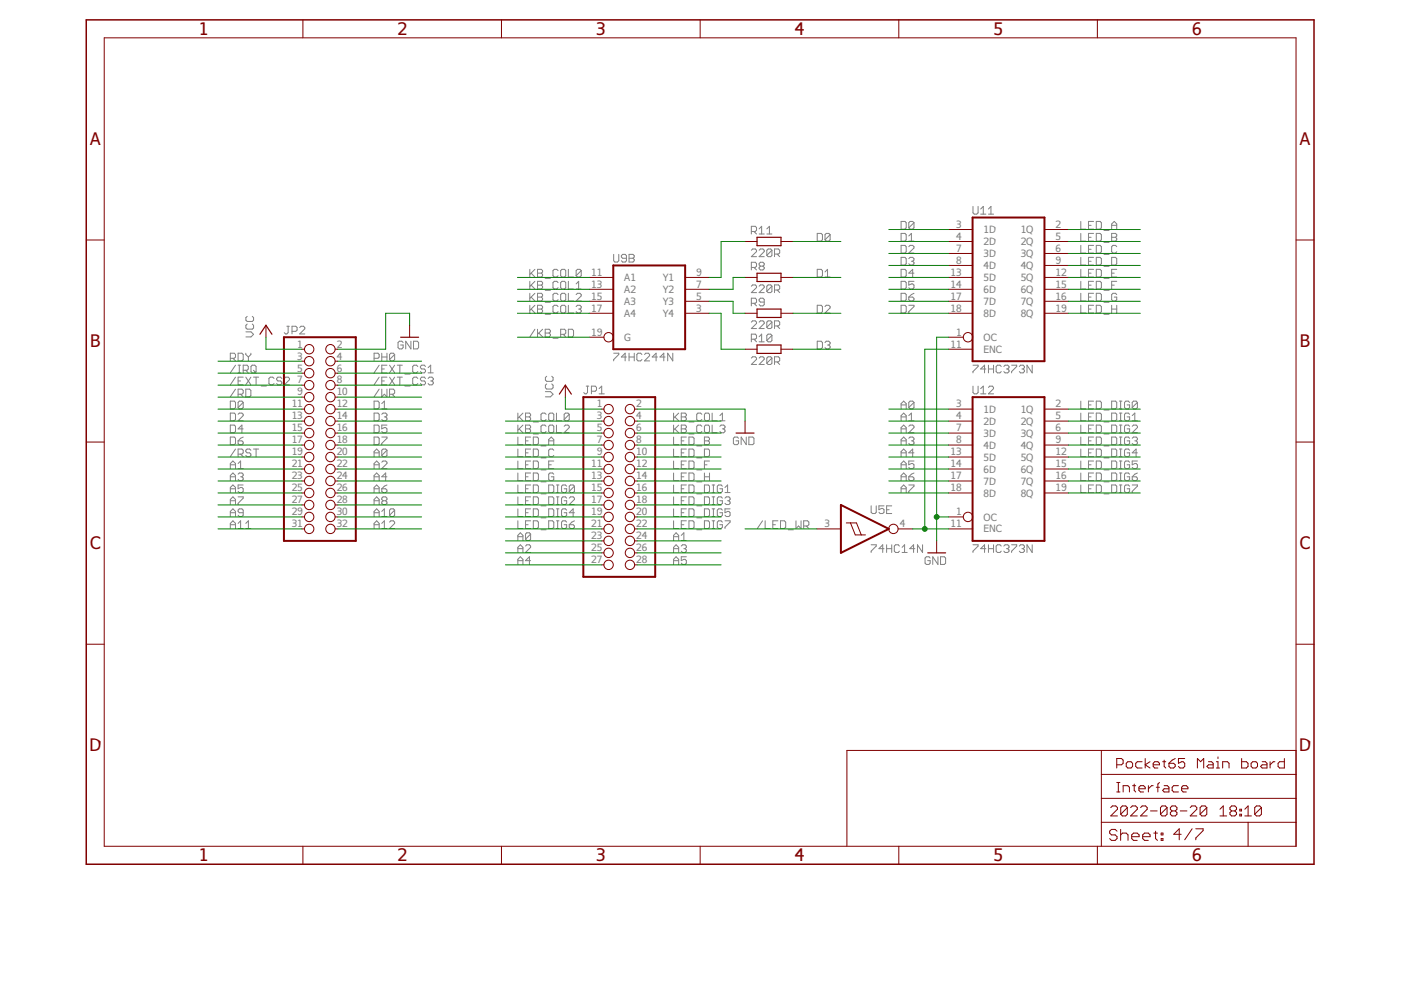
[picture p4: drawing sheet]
<svg xmlns="http://www.w3.org/2000/svg" width="297mm" height="210mm" viewBox="0 0 297 210" stroke-linecap="round" stroke-linejoin="round" font-family="sans-serif">
<g fill="none" stroke="#808080" stroke-width=".21">
<path d="M112.3 57.1v1.6M112.3 59.6v1.7M112.6 57.9l.8 .8M113.4 57.1l-1.1 1.1M113.4 59.6l-1.1 1.1M114 57.1h.8l.2 .3v.3l-.2 .2 .2 .3v.3l-.2 .2h-.8zM114 57.9h.8M114 59.6h.8l.2 .3v.3l-.2 .3 .2 .2v.3l-.2 .3h-.8zM115.6 59h1.1M118.3 57.4l-.3-.3h-.5l-.3 .3v1.1l.3 .2h.5l.3-.2M118.3 59.9l-.3-.3h-.5l-.3 .3v1.1l.3 .3h.5l.3-.3M118.9 57.4l.2-.3h.6l.3 .3v1.1l-.3 .2h-.6l-.2-.2z"/>
<path d="M118.9 59.9l.2-.3h.6l.3 .3v1.1l-.3 .3h-.6l-.2-.3zM120.5 57.1v1.6h1.1M120.5 59.6v1.7h1.1M123.2 57.4v1.1l-.2 .2h-.6l-.2-.2M123.2 57.4l-.2-.3h-.6l-.2 .3v1.1M123.2 57.4l-1 1.1M130.1 53.9v1.4l.3 .3h.5l.3-.3v-1.4M132.8 54.8h-.8l-.3-.3v-.3l.3-.3h.5l.3 .3v1.1l-.3 .3h-.5l-.3-.3M133.4 53.9h.8l.3 .3v.3l-.3 .3 .3 .2v.3l-.3 .3h-.8zM133.4 54.8h.8M159.3 53.1l.3-.3h.5l.3 .3v.2l-1.1 1.1h1.1M159.3 49.1h.8l.3-.3v-.5l-.3-.3h-.8v1.6"/>
<path d="M159.3 56.7h.8l.3-.3v-.5l-.3-.3h-.8v1.6M159.9 56.7l.5 .5M159.9 49.1l.5 .5M161 53.1l.2-.3h.6l.2 .3v.2l-1 1.1h1M161 48.5l.5-.5v1.6M161 49.6h1M161.2 56.4l-.2-.2v-.3l.2-.3h.6l.2 .3v.3l-.2 .2M161.2 56.4l-.2 .3v.3l.2 .2h.6l.2-.2v-.3l-.2-.3M161.2 56.4h.6M162.6 49.6h1.1M162.6 48.5l.5-.5v1.6M163.7 53.1l-.3-.3h-.5l-.3 .3v1"/>
<path d="M163.7 53.1v1l-.3 .3h-.5l-.3-.3M163.7 53.1l-1.1 1M164.2 53.9h.8l.3-.3v-.5l-.3-.3h-.8v1.6M164.8 53.9l.5 .5M173.3 49.5h.8l.3 .3v1l-.3 .3h-.8zM173.3 57.1h.8l.3 .3v1.1l-.3 .2h-.8zM174.9 58.7h1.1M174.9 57.7l.6-.6v1.6M176 49.8v1l-.3 .3h-.5l-.3-.3M176 49.8l-.3-.3h-.5l-.3 .3v1M176 49.8l-1.1 1M191.1 46.9h.8l.2 .3v1.1l-.2 .3h-.8z"/>
<path d="M191.1 49.5h.8l.2 .3v1l-.2 .3h-.8zM191.1 52h.8l.2 .3v1.1l-.2 .3h-.8zM191.1 54.6h.8l.2 .2v1.1l-.2 .3h-.8zM191.1 57.1h.8l.2 .3v1.1l-.2 .2h-.8zM191.1 59.6h.8l.2 .3v1.1l-.2 .3h-.8zM192.7 52.3l.3-.3h.5l.3 .3v.3l-1.1 1.1h1.1M192.7 54.8l.3-.2h.5l.3 .2v.3l-.3 .3M192.7 50l.5-.5v1.6M192.7 51.1h1.1M193.2 55.4h.3M193.5 55.4l.3 .2v.3l-.3 .3h-.5l-.3-.3M193.8 47.2l-.3-.3h-.5l-.3 .3v1.1"/>
<path d="M193.8 59.6h-1.1v.9l.5-.3h.3l.3 .3v.5l-.3 .3h-.5l-.3-.3M193.8 47.2v1.1l-.3 .3h-.5l-.3-.3M193.8 57.9h-1.1l.8-.8v1.6M193.8 47.2l-1.1 1.1M206.3 43.8v1.3l.3 .3h.5l.3-.3v-1.3M207.9 45.4h1.1M207.9 44.3l.6-.5v1.6M209.6 45.4h1.1M209.6 44.3l.5-.5v1.6M229.2 49.5v1.6h1M229.2 46.9v1.7h1M229.2 57.1v1.6h1"/>
<path d="M229.2 52v1.7h1M229.2 54.6v1.6h1M229.2 59.6v1.7h1M230.8 55.4h.5M230.8 57.9h.5M230.8 47.8h.5M230.8 50.3h.5M230.8 52.9h.5M231.9 49.5h-1.1v1.6h1.1M231.9 46.9h-1.1v1.7h1.1M231.9 57.1h-1.1v1.6h1.1M231.9 52h-1.1v1.7h1.1"/>
<path d="M231.9 54.6h-1.1v1.6h1.1M231.9 59.6h-1.1v1.7h1.1M232.4 49.5h.8l.3 .3v1l-.3 .3h-.8zM232.4 46.9h.8l.3 .3v1.1l-.3 .3h-.8zM232.4 57.1h.8l.3 .3v1.1l-.3 .2h-.8zM232.4 52h.8l.3 .3v1.1l-.3 .3h-.8zM232.4 54.6h.8l.3 .2v1.1l-.3 .3h-.8zM232.4 59.6h.8l.3 .3v1.1l-.3 .3h-.8zM234.1 53.9h1M234.1 56.5h1M234.1 59h1M234.1 48.9h1"/>
<path d="M234.1 51.4h1M235.7 49.5h.8l.3 .3v.2l-.3 .3 .3 .3v.2l-.3 .3h-.8zM235.7 54.6h.8l.3 .2v1.1l-.3 .3h-.8zM235.7 57.9h.5M235.7 47.8h1.1M235.7 48.6v-1.1l.5-.6 .6 .6v1.1M235.7 50.3h.8M236.8 57.1h-1.1v1.6h1.1M236.8 52.3l-.3-.3h-.5l-.3 .3v1.1l.3 .3h.5l.3-.3M236.8 59.6h-1.1v1.7M48.8 76h.9l.2-.3v-.5l-.2-.3h-.9v1.6M49.4 76l.5 .5"/>
<path d="M49.9 77.4l-1.1 1.7M49.9 80l-1.1 1.6M50.5 74.9h.8l.3 .3v1l-.3 .3h-.8zM50.5 77.4h.5M50.5 79.1h.5M50.7 77.4v1.7M51.6 78.5h.8l.2-.3v-.5l-.2-.3h-.8v1.7M51.6 80h-1.1v1.6h1.1M52.1 74.9v.3l.6 .5M52.1 78.5l.5 .6M52.1 80l1.1 1.6M52.1 70.4h1.1l.6 .5-.6 .5h-1.1"/>
<path d="M52.4 68.7l-.3 .3v.5l.3 .3h1.1l.3-.3v-.5l-.3-.3M52.4 67.1l-.3 .3v.5l.3 .3h1.1l.3-.3v-.5l-.3-.3M52.7 75.7v.8M53.2 74.9v.3l-.5 .5M53.2 80l-1.1 1.6M53.5 77.4h.5l.3 .3v1.1l-.3 .3h-.5l-.3-.3v-1.1zM53.7 78.5l.6 .6M53.7 80h1.1M54.3 80v1.6M60.8 69.2h.5M61.1 69.2v1.3l-.3 .3h-.3l-.2-.3M61.9 70.3h.8l.3-.3v-.6l-.3-.2h-.8v1.6"/>
<path d="M63.5 69.4l.3-.2h.5l.3 .2v.3l-1.1 1.1h1.1M79.3 76h.8l.3-.3v-.5l-.3-.3h-.8v1.6M80.4 77.4l-1.1 1.7M80.4 80l-1.1 1.6M80.9 75.7h1.1M80.9 78.2h.6M80.9 74.9v1.6M82 77.4h-1.1v1.7h1.1M82 80h-1.1v1.6h1.1M82 74.9v1.6M82.6 77.4l1.1 1.7M82.6 80l1.1 1.6"/>
<path d="M83.7 75.2l-.3-.3h-.5l-.3 .3v1M83.7 75.2v1l-.3 .3h-.5l-.3-.3M83.7 75.2l-1.1 1M83.7 77.4l-1.1 1.7M83.7 80l-1.1 1.6M84.2 77.4h1.1M84.2 80h1.1M84.8 77.4v1.7M84.8 80v1.6M85.5 72.6l-.3-.3h-.5l-.3 .3v1.1l.3 .3h.5l.3-.3v-.5h-.6M85.9 79.3h1.1M87.1 72.3v1.7l-1.1-1.7v1.7"/>
<path d="M87.7 72.3h.8l.3 .3v1.1l-.3 .3h-.8zM88.6 77.7l-.3-.3h-.5l-.3 .3v1.1l.3 .3h.5l.3-.3M90.2 77.7l-.2-.3h-.6l-.3 .3v.3l.3 .2h.6l.2 .3v.3l-.2 .3h-.6l-.3-.3M90.8 79.1h1.1M90.8 78l.5-.6v1.7M112.3 62.2v1.6M112.3 64.7v1.7M112.6 60.5l.8 .8M112.6 63l.8 .8M112.6 65.5l.8 .9M113.4 69.8l-1.1 1.6M113.4 62.2l-1.1 1.1"/>
<path d="M113.4 64.7l-1.1 1.1M114 64.7h.8l.2 .3v.3l-.2 .2 .2 .3v.3l-.2 .3h-.8zM114 62.2h.8l.2 .3v.2l-.2 .3 .2 .3v.2l-.2 .3h-.8zM114 63h.8M114 69.8v1.6M114 60.5h.8M114 65.5h.8M114.2 70.6l.8 .8M115 69.8l-1 1.1M115.6 69.8h.8l.3 .3v.3l-.3 .2 .3 .3v.3l-.3 .2h-.8zM115.6 70.6h.8M115.6 61.6h1.1"/>
<path d="M115.6 64.1h1.1M115.6 66.6h1.1M115.9 79.8l-.3 .3v.5l.3 .3h1.1l.3-.3v-.5l-.3-.3M117.2 71.7h1.1M118.3 62.5l-.3-.3h-.5l-.3 .3v1l.3 .3h.5l.3-.3M118.3 65l-.3-.3h-.5l-.3 .3v1.1l.3 .3h.5l.3-.3M118.9 70.9h.8l.3-.3v-.5l-.3-.3h-.8v1.6M118.9 65l.2-.3h.6l.3 .3v1.1l-.3 .3h-.6l-.2-.3zM118.9 62.5l.2-.3h.6l.3 .3v1l-.3 .3h-.6l-.2-.3zM119.4 70.9l.6 .5M120.5 69.8h.8l.3 .3v1.1l-.3 .2h-.8zM120.5 64.7v1.7h1.1"/>
<path d="M120.5 62.2v1.6h1.1M122.2 62.5l.2-.3h.6l.2 .3v.2l-1 1.1h1M122.2 65l.2-.3h.6l.2 .3v.3l-.2 .2M122.2 61.3h1M122.2 60.2l.5-.6v1.7M122.7 65.5h.3M123 65.5l.2 .3v.3l-.2 .3h-.6l-.2-.3M130.1 74.9h1.1v.3l-1.1 1v.3M132.8 75.7h-1.1l.8-.8v1.6M133.4 75.7h1.1M133.4 74.9v1.6M134.5 74.9v1.6"/>
<path d="M136.1 75.2l-.3-.3h-.5l-.3 .3v1l.3 .3h.5l.3-.3M136.7 75.2l.2-.3h.6l.2 .3v.2l-1 1.1h1M139.4 75.7h-1.1l.8-.8v1.6M141 75.7h-1.1l.8-.8v1.6M142.6 74.9v1.6l-1-1.6v1.6M159.3 60.7l.3-.3h.5l.3 .3v.3l-1.1 1h1.1M159.3 64.3h.8l.3-.2v-.6l-.3-.3h-.8v1.7M159.3 68.3l.3-.3h.5l.3 .3v.3l-1.1 1.1h1.1M159.3 71.9h.8l.3-.2v-.6l-.3-.3h-.8v1.7M159.3 75.9l.3-.3h.5l.3 .3v.3l-1.1 1.1h1.1M159.9 64.3l.5 .6M159.9 71.9l.5 .6"/>
<path d="M161 60.7l.2-.3h.6l.2 .3v.3l-1 1h1M161 68.3l.2-.3h.6l.2 .3v.3l-1 1.1h1M161 75.9l.2-.3h.6l.2 .3v.3l-1 1.1h1M161 71.4l.5-.6v1.7M161 72.5h1M162 64.1h-.8l-.2-.3v-.3l.2-.3h.6l.2 .3v1.1l-.2 .3h-.6l-.2-.3M163.7 60.7v1.1l-.3 .2h-.5l-.3-.2M163.7 60.7l-.3-.3h-.5l-.3 .3v1.1M163.7 68.3l-.3-.3h-.5l-.3 .3v1.1M163.7 71.1l-.3-.3h-.5l-.3 .3v1.1M163.7 75.9l-.3-.3h-.5l-.3 .3v1.1M163.7 68.3v1.1l-.3 .3h-.5l-.3-.3"/>
<path d="M163.7 71.1v1.1l-.3 .3h-.5l-.3-.3M163.7 75.9v1.1l-.3 .3h-.5l-.3-.3M163.7 60.7l-1.1 1.1M163.7 68.3l-1.1 1.1M163.7 75.9l-1.1 1.1M163.7 71.1l-1.1 1.1M164.2 61.5h.8l.3-.3v-.5l-.3-.3h-.8v1.6M164.2 69.1h.8l.3-.3v-.5l-.3-.3h-.8v1.7M164.2 76.7h.8l.3-.2v-.6l-.3-.3h-.8v1.7M164.8 61.5l.5 .5M164.8 69.1l.5 .6M164.8 76.7l.5 .6"/>
<path d="M173.3 72.3h.8l.3 .3v1.1l-.3 .3h-.8zM173.3 64.7h.8l.3 .3v1.1l-.3 .3h-.8zM174.9 72.6l.3-.3h.5l.3 .3v.3l-.3 .3M174.9 65l.3-.3h.5l.3 .3v.3l-1.1 1.1h1.1M175.5 73.2h.2M175.7 73.2l.3 .2v.3l-.3 .3h-.5l-.3-.3M191.1 62.2h.8l.2 .3v1l-.2 .3h-.8zM191.1 64.7h.8l.2 .3v1.1l-.2 .3h-.8zM192.7 63h.8l.3 .3v.2l-.3 .3h-.5l-.3-.3zM192.7 64.7h1.1v.3l-1.1 1.1v.3M193.8 62.2l-1.1 .8M206.3 77.4h1.1v.3l-1.1 1.1v.3"/>
<path d="M209 78.2h-1.1l.8-.8v1.7M209.6 78.2h1.1M209.6 77.4v1.7M210.7 77.4v1.7M212.3 77.7l-.3-.3h-.5l-.3 .3v1.1l.3 .3h.5l.3-.3M212.8 77.7l.3-.3h.6l.2 .3v.3l-.2 .2M213.4 78.2h.3M213.7 78.2l.2 .3v.3l-.2 .3h-.6l-.3-.3M214.5 77.4h1.1v.3l-1.1 1.1v.3M216.1 77.7l.3-.3h.5l.3 .3v.3l-.3 .2M216.7 78.2h.2M216.9 78.2l.3 .3v.3l-.3 .3h-.5l-.3-.3"/>
<path d="M218.8 77.4v1.7l-1.1-1.7v1.7M229.2 64.7v1.7h1M229.2 62.2v1.6h1M230.8 63h.5M230.8 60.5h.5M230.8 65.5h.5M231.9 64.7h-1.1v1.7h1.1M231.9 62.2h-1.1v1.6h1.1M232.4 64.7h.8l.3 .3v1.1l-.3 .3h-.8zM232.4 62.2h.8l.3 .3v1l-.3 .3h-.8zM234.1 61.6h1M234.1 64.1h1"/>
<path d="M234.1 66.6h1M235.7 60.5h.5M235.7 65.5h1.1M235.7 64.7v1.7M236.8 62.5l-.3-.3h-.5l-.3 .3v1l.3 .3h.5l.3-.3v-.5h-.6M236.8 64.7v1.7M48.8 92.7h.9l.2 .2v1.1l-.2 .3h-.9zM48.8 85h.9l.2 .3v1.1l-.2 .3h-.9zM48.8 87.6h.9l.2 .2v1.1l-.2 .3h-.9zM48.8 90.1h.9l.2 .3v1.1l-.2 .3h-.9zM48.8 99.4v-1.1l.6-.6 .5 .6v1.1M48.8 98.6h1.1"/>
<path d="M49.9 82.5l-1.1 1.6M49.9 95.2l-1.1 1.6M50.5 93.5h.8l.3 .2v.3l-.3 .3h-.6l-.2-.3zM50.5 96.3h.8l.3-.3v-.5l-.3-.3h-.8v1.6M50.5 87.8l.2-.2h.6l.3 .2v.3l-1.1 1.1h1.1M50.5 98.3l.5-.6v1.7M50.5 99.4h1.1M50.5 83.6h.8l.3-.3v-.5l-.3-.3h-.8v1.6M50.5 80.8h.5M51 83.6l.6 .5M51 96.3l.6 .5M51.6 85.3l-.3-.3h-.6l-.2 .3v1.1"/>
<path d="M51.6 85.3v1.1l-.3 .3h-.6l-.2-.3M51.6 90.9h-1.1l.8-.8v1.7M51.6 85.3l-1.1 1.1M51.6 92.7l-.6 .2-.5 .6M52.1 82.5h.8l.3 .3v1.1l-.3 .2h-.8zM53.2 95.5l-.3-.3h-.5l-.3 .3v.2l.3 .3h.5l.3 .3v.3l-.3 .2h-.5l-.3-.2M53.7 95.2h1.1M54.3 95.2v1.6M55.4 81.9h1.1M58.1 80.2l-.3-.2h-.5l-.3 .2v1.1l.3 .3h.5l.3-.3M59.8 80.2l-.3-.2h-.6l-.2 .2v.3l.2 .3h.6l.3 .2v.3l-.3 .3h-.6l-.2-.3M60.3 80.2l.3-.2h.5l.3 .2v.3l-1.1 1.1h1.1"/>
<path d="M79.3 92.7h.8l.3 .2v1.1l-.3 .3h-.8zM79.3 85h.8l.3 .3v1.1l-.3 .3h-.8zM79.3 87.6h.8l.3 .2v1.1l-.3 .3h-.8zM79.3 90.1h.8l.3 .3v1.1l-.3 .3h-.8zM79.3 96.8v-1.1l.6-.5 .5 .5v1.1M79.3 99.4v-1.1l.6-.6 .5 .6v1.1M79.3 96h1.1M79.3 98.6h1.1M80.4 82.5l-1.1 1.6M80.9 92.7h1.1v.2l-1.1 1.1v.3M80.9 86.7h1.1M80.9 82.5v1.6l.6-.5 .5 .5v-1.6"/>
<path d="M80.9 87.8l.3-.2h.6l.2 .2v.3l-.2 .3M80.9 98l.3-.3h.6l.2 .3v.3l-1.1 1.1h1.1M80.9 85.6l.6-.6v1.7M80.9 80.8h.6M81.5 88.4h.3M81.8 88.4l.2 .3v.2l-.2 .3h-.6l-.3-.3M82 90.1h-1.1v.8l.6-.2h.3l.2 .2v.6l-.2 .3h-.6l-.3-.3M82 95.5l-.2-.3h-.6l-.3 .3v1.1M82 95.5v1.1l-.2 .2h-.6l-.3-.2M82 95.5l-1.1 1.1M82.6 83.6h.8l.3-.3v-.5l-.3-.3h-.8v1.6M83.1 83.6l.6 .5"/>
<path d="M85.9 81.9h1.1M88.6 80.2l-.3-.2h-.5l-.3 .2v1.1l.3 .3h.5l.3-.3M90.2 80.2l-.2-.2h-.6l-.3 .2v.3l.3 .3h.6l.2 .2v.3l-.2 .3h-.6l-.3-.3M90.8 80.2l.2-.2h.6l.3 .2v.3l-.3 .3M91.3 80.8h.3M91.6 80.8l.3 .2v.3l-.3 .3h-.6l-.2-.3M109.8 92.7v1.6h1.1M109.8 87.6v1.6M109.8 90.1v1.7M109.8 95.2v1.6h1.1M109.8 97.7v1.7h1.1M110.1 88.4l.8 .8"/>
<path d="M110.1 90.9l.8 .9M110.9 87.6l-1.1 1.1M110.9 90.1l-1.1 1.1M111.4 93.5h.6M111.4 87.6h.8l.3 .2v.3l-.3 .3 .3 .3v.2l-.3 .3h-.8zM111.4 90.1h.8l.3 .3v.3l-.3 .2 .3 .3v.3l-.3 .3h-.8zM111.4 96h.6M111.4 88.4h.8M111.4 98.6h.6M111.4 90.9h.8M112.5 92.7h-1.1v1.6h1.1M112.5 95.2h-1.1v1.6h1.1"/>
<path d="M112.5 97.7h-1.1v1.7h1.1M113.1 92.7h.8l.3 .2v1.1l-.3 .3h-.8zM113.1 95.2h.8l.3 .3v1.1l-.3 .2h-.8zM113.1 97.7h.8l.3 .3v1.1l-.3 .3h-.8zM113.1 89.5h1.1M113.1 92h1.1M114.7 94.6h1.1M114.7 97.1h1.1M114.7 99.6h1.1M115.6 83h1.1l.6 .6-.6 .5h-1.1M115.8 87.8l-.3-.2h-.5l-.3 .2v1.1l.3 .3h.5l.3-.3M115.8 90.4l-.3-.3h-.5l-.3 .3v1.1l.3 .3h.5l.3-.3"/>
<path d="M115.9 81.4l-.3 .3v.5l.3 .3h1.1l.3-.3v-.5l-.3-.3M116.3 93.5h1.1M116.3 87.8l.3-.2h.6l.2 .2v1.1l-.2 .3h-.6l-.3-.3zM116.3 98.6h.6M116.3 90.4l.3-.3h.6l.2 .3v1.1l-.2 .3h-.6l-.3-.3zM116.3 94.3v-1.1l.6-.5 .5 .5v1.1M117.4 95.5l-.2-.3h-.6l-.3 .3v1.1l.3 .2h.6l.2-.2M117.4 97.7h-1.1v1.7h1.1M118 87.6v1.6h1.1M118 90.1v1.7h1.1M119.6 90.4l.3-.3h.5l.3 .3v.3l-1.1 1.1h1.1M120.7 87.8v1.1l-.3 .3h-.5l-.3-.3"/>
<path d="M120.7 87.8l-.3-.2h-.5l-.3 .2v1.1M120.7 87.8l-1.1 1.1M124.3 81.9h.5M124.6 81.9v1.3l-.3 .3h-.3l-.2-.3M125.4 83h.8l.3-.3v-.6l-.3-.2h-.8v1.6M127 83.5h1.1M127 82.4l.6-.5v1.6M142.8 92.7v1.6h1.1M142.8 95.2v1.6h1.1M142.8 87.6v1.6M142.8 90.1v1.7M142.8 97.7v1.7h1.1"/>
<path d="M143.1 88.4l.8 .8M143.1 90.9l.8 .9M143.9 87.6l-1.1 1.1M143.9 90.1l-1.1 1.1M144.4 93.5h.6M144.4 96h.6M144.4 88.4h.8M144.4 87.6h.8l.3 .2v.3l-.3 .3 .3 .3v.2l-.3 .3h-.8zM144.4 98.6h.6M144.4 90.9h.8M144.4 90.1h.8l.3 .3v.3l-.3 .2 .3 .3v.3l-.3 .3h-.8zM145.5 92.7h-1.1v1.6h1.1"/>
<path d="M145.5 95.2h-1.1v1.6h1.1M145.5 97.7h-1.1v1.7h1.1M146.1 92.7h.8l.3 .2v1.1l-.3 .3h-.8zM146.1 95.2h.8l.3 .3v1.1l-.3 .2h-.8zM146.1 97.7h.8l.3 .3v1.1l-.3 .3h-.8zM146.1 89.5h1.1M146.1 92h1.1M147.7 94.6h1.1M147.7 97.1h1.1M147.7 99.6h1.1M148.8 87.8l-.3-.2h-.5l-.3 .2v1.1l.3 .3h.5l.3-.3M148.8 90.4l-.3-.3h-.5l-.3 .3v1.1l.3 .3h.5l.3-.3"/>
<path d="M149.4 92.7h.8l.2 .2v.3l-.2 .3 .2 .2v.3l-.2 .3h-.8zM149.4 93.5h.8M149.4 95.2h.8l.2 .3v1.1l-.2 .2h-.8zM149.4 87.8l.2-.2h.6l.2 .2v1.1l-.2 .3h-.6l-.2-.3zM149.4 98.6h.5M149.4 90.4l.2-.3h.6l.2 .3v1.1l-.2 .3h-.6l-.2-.3zM150.4 97.7h-1v1.7M151 87.6v1.6h1.1M151 90.1v1.7h1.1M152.6 89.2h1.1M152.6 90.4l.3-.3h.5l.3 .3v.3l-.3 .2M152.6 88.1l.6-.5v1.6"/>
<path d="M153.2 90.9h.2M153.4 90.9l.3 .3v.3l-.3 .3h-.5l-.3-.3M156.6 92.9l-.3-.2h-.5l-.3 .2v1.1l.3 .3h.5l.3-.3v-.5h-.6M158.2 92.7v1.6l-1.1-1.6v1.6M158.8 92.7h.8l.3 .2v1.1l-.3 .3h-.8zM191.1 91.8v-1.1l.5-.6 .5 .6v1.1M191.1 96.8v-1.1l.5-.5 .5 .5v1.1M191.1 93.5h1M191.1 86.7v-1.1l.5-.6 .5 .6v1.1M191.1 89.2v-1.1l.5-.5 .5 .5v1.1M191.1 94.3v-1.1l.5-.5 .5 .5v1.1M191.1 99.4v-1.1l.5-.6 .5 .6v1.1"/>
<path d="M191.1 85.9h1M191.1 96h1M191.1 88.4h1M191.1 98.6h1M191.1 90.9h1M192.7 92.9l.3-.2h.5l.3 .2v.3l-.3 .3M192.7 90.4l.3-.3h.5l.3 .3v.3l-1.1 1.1h1.1M192.7 88.1l.5-.5v1.6M192.7 89.2h1.1M193.2 93.5h.3M193.5 93.5l.3 .2v.3l-.3 .3h-.5l-.3-.3M193.8 85.3l-.3-.3h-.5l-.3 .3v1.1"/>
<path d="M193.8 97.7h-1.1v.9l.5-.3h.3l.3 .3v.5l-.3 .3h-.5l-.3-.3M193.8 85.3v1.1l-.3 .3h-.5l-.3-.3M193.8 85.3l-1.1 1.1M193.8 96h-1.1l.8-.8v1.6M206.3 81.9v1.3l.3 .3h.5l.3-.3v-1.3M207.9 82.4l.6-.5v1.6M207.9 83.5h1.1M209.6 82.1l.2-.2h.6l.3 .2v.3l-1.1 1.1h1.1M229.2 92.7v1.6h1M229.2 85v1.7h1M229.2 95.2v1.6h1M229.2 87.6v1.6h1"/>
<path d="M229.2 97.7v1.7h1M229.2 90.1v1.7h1M230.8 93.5h.5M230.8 85.9h.5M230.8 96h.5M230.8 88.4h.5M230.8 98.6h.5M230.8 90.9h.5M231.9 92.7h-1.1v1.6h1.1M231.9 85h-1.1v1.7h1.1M231.9 95.2h-1.1v1.6h1.1M231.9 87.6h-1.1v1.6h1.1"/>
<path d="M231.9 97.7h-1.1v1.7h1.1M231.9 90.1h-1.1v1.7h1.1M232.4 85h.8l.3 .3v1.1l-.3 .3h-.8zM232.4 92.7h.8l.3 .2v1.1l-.3 .3h-.8zM232.4 95.2h.8l.3 .3v1.1l-.3 .2h-.8zM232.4 87.6h.8l.3 .2v1.1l-.3 .3h-.8zM232.4 97.7h.8l.3 .3v1.1l-.3 .3h-.8zM232.4 90.1h.8l.3 .3v1.1l-.3 .3h-.8zM234.1 89.5h1M234.1 92h1M234.1 94.6h1M234.1 97.1h1"/>
<path d="M234.1 99.6h1M234.1 86.9h1M235.7 97.7h.8l.3 .3v1.1l-.3 .3h-.8zM235.7 92.7h.8l.3 .2v1.1l-.3 .3h-.8zM235.7 85h.8l.3 .3v1.1l-.3 .3h-.8zM235.7 95.2h.8l.3 .3v1.1l-.3 .2h-.8zM235.7 87.6h.8l.3 .2v1.1l-.3 .3h-.8zM235.7 90.1h.8l.3 .3v1.1l-.3 .3h-.8zM237.3 92.7h.6M237.3 94.3h.6M237.3 85h.6M237.3 86.7h.6"/>
<path d="M237.3 95.2h.6M237.3 96.8h.6M237.3 89.2h.6M237.3 99.4h.6M237.3 91.8h.6M237.3 90.1h.6M237.3 97.7h.6M237.3 87.6h.6M237.6 85v1.7M237.6 87.6v1.6M237.6 90.1v1.7M237.6 92.7v1.6"/>
<path d="M237.6 95.2v1.6M237.6 97.7v1.7M239.5 92.9l-.3-.2h-.5l-.3 .2v1.1l.3 .3h.5l.3-.3v-.5h-.5M239.5 85.3l-.3-.3h-.5l-.3 .3v1.1l.3 .3h.5l.3-.3v-.5h-.5M239.5 95.5l-.3-.3h-.5l-.3 .3v1.1l.3 .2h.5l.3-.2v-.6h-.5M239.5 87.8l-.3-.2h-.5l-.3 .2v1.1l.3 .3h.5l.3-.3v-.5h-.5M239.5 98l-.3-.3h-.5l-.3 .3v1.1l.3 .3h.5l.3-.3v-.5h-.5M239.5 90.4l-.3-.3h-.5l-.3 .3v1.1l.3 .3h.5l.3-.3v-.6h-.5M240.1 92.9l.2-.2h.6l.3 .2v.3l-.3 .3M240.1 89.2h1.1M240.1 90.4l.2-.3h.6l.3 .3v.3l-1.1 1.1h1.1M240.1 88.1l.5-.5v1.6"/>
<path d="M240.6 93.5h.3M240.9 93.5l.3 .2v.3l-.3 .3h-.6l-.2-.3M241.2 85.3l-.3-.3h-.6l-.2 .3v1.1M241.2 85.3v1.1l-.3 .3h-.6l-.2-.3M241.2 96h-1.1l.8-.8v1.6M241.2 97.7h-1.1v.9l.5-.3h.3l.3 .3v.5l-.3 .3h-.6l-.2-.3M241.2 85.3l-1.1 1.1M48.8 101.9v-1.1l.6-.5 .5 .5v1.1M48.8 104.4v-1l.6-.6 .5 .6v1M48.8 107v-1.1l.6-.6 .5 .6v1.1M48.8 109.5v-1.1l.6-.5 .5 .5v1.1M48.8 112.1v-1.1l.6-.6 .5 .6v1.1"/>
<path d="M48.8 101.1h1.1M48.8 103.6h1.1M48.8 106.2h1.1M48.8 111.3h1.1M48.8 108.7h1.1M50.5 111l.5-.6v1.7M50.5 100.5l.2-.2h.6l.3 .2v.3l-.3 .3M50.5 105.3h1.1v.3l-1.1 1.1v.3M50.5 112.1h1.1M51 101.1h.3M51.3 101.1l.3 .3v.2l-.3 .3h-.6l-.2-.3M51.6 102.8h-1.1v.8l.8-.2 .3 .2v.6l-.3 .2h-.6l-.2-.2"/>
<path d="M51.6 108.7h-.9l-.2-.3v-.2l.2-.3h.6l.3 .3v1l-.3 .3h-.6l-.2-.3M52.1 112.1h1.1M52.1 111l.6-.6v1.7M79.3 101.9v-1.1l.6-.5 .5 .5v1.1M79.3 104.4v-1l.6-.6 .5 .6v1M79.3 107v-1.1l.6-.6 .5 .6v1.1M79.3 109.5v-1.1l.6-.5 .5 .5v1.1M79.3 112.1v-1.1l.6-.6 .5 .6v1.1M79.3 101.1h1.1M79.3 103.6h1.1M79.3 106.2h1.1M79.3 111.3h1.1"/>
<path d="M79.3 108.7h1.1M80.9 103.6h.9l.2 .3v.3l-.2 .2h-.6l-.3-.2zM80.9 108.4l.6-.5v1.6M80.9 111l.6-.6v1.7M80.9 112.1h1.1M80.9 109.5h1.1M81.2 106.2l-.3-.3v-.3l.3-.3h.6l.2 .3v.3l-.2 .3M81.2 106.2l-.3 .2v.3l.3 .3h.6l.2-.3v-.3l-.2-.2M81.2 106.2h.6M82 101.1h-1.1l.9-.8v1.6M82 102.8l-.5 .3-.6 .5M82.6 110.7l.3-.3h.5l.3 .3v.3l-1.1 1.1h1.1"/>
<path d="M83.7 108.2v1l-.3 .3h-.5l-.3-.3M83.7 108.2l-.3-.3h-.5l-.3 .3v1M83.7 108.2l-1.1 1M109.8 116.3h1.1M109.8 118.9h1.1M109.8 100.3v1.6h1.1M109.8 102.8v1.6h1.1M109.8 105.3v1.7h1.1M109.8 107.9v1.6h1.1M109.8 110.4v1.7h1.1M109.8 114.6v-1.1l.5-.5 .6 .5v1.1M109.8 117.1v-1l.5-.6 .6 .6v1"/>
<path d="M109.8 119.7v-1.1l.5-.6 .6 .6v1.1M109.8 113.8h1.1M111.4 115.8l.3-.3h.5l.3 .3v.3l-1.1 1h1.1M111.4 101.1h.6M111.4 103.6h.6M111.4 106.2h.6M111.4 111.3h.6M111.4 108.7h.6M112.5 118.9h-1.1l.8-.9v1.7M112.5 100.3h-1.1v1.6h1.1M112.5 102.8h-1.1v1.6h1.1M112.5 105.3h-1.1v1.7h1.1"/>
<path d="M112.5 107.9h-1.1v1.6h1.1M112.5 110.4h-1.1v1.7h1.1M112.5 113.2l-.3-.2h-.5l-.3 .2v1.1M112.5 113.2v1.1l-.3 .3h-.5l-.3-.3M112.5 113.2l-1.1 1.1M113.1 100.3h.8l.3 .2v1.1l-.3 .3h-.8zM113.1 102.8h.8l.3 .3v1.1l-.3 .2h-.8zM113.1 105.3h.8l.3 .3v1.1l-.3 .3h-.8zM113.1 110.4h.8l.3 .3v1.1l-.3 .3h-.8zM113.1 107.9h.8l.3 .3v1l-.3 .3h-.8zM114.7 107.3h1.1M114.7 112.3h1.1"/>
<path d="M114.7 102.2h1.1M114.7 104.7h1.1M114.7 109.8h1.1M116.3 102.8h.9l.2 .3v1.1l-.2 .2h-.9zM116.3 105.3h.9l.2 .3v1.1l-.2 .3h-.9zM116.3 110.4h.9l.2 .3v1.1l-.2 .3h-.9zM116.3 107.9h.9l.2 .3v1l-.2 .3h-.9zM117.4 100.5l-.2-.2h-.6l-.3 .2v1.1l.3 .3h.6l.2-.3v-.5h-.5M118 102.8h.5M118 104.4h.5M118 105.3h.5M118 112.1h.5"/>
<path d="M118 110.4h.5M118 107h.5M118 109.5h.5M118 107.9h.5M118.2 102.8v1.6M118.2 105.3v1.7M118.2 107.9v1.6M118.2 110.4v1.7M120.1 105.6l-.2-.3h-.6l-.2 .3v1.1l.2 .3h.6l.2-.3v-.5h-.5M120.1 108.2l-.2-.3h-.6l-.2 .3v1l.2 .3h.6l.2-.3v-.5h-.5M120.1 103.1l-.2-.3h-.6l-.2 .3v1.1l.2 .2h.6l.2-.2v-.6h-.5M120.1 110.7l-.2-.3h-.6l-.2 .3v1.1l.2 .3h.6l.2-.3v-.5h-.5"/>
<path d="M120.7 105.6l.3-.3h.5l.3 .3v.3l-1.1 1.1h1.1M120.7 111.3h.8l.3 .2v.3l-.3 .3h-.5l-.3-.3zM121.8 103.1l-.3-.3h-.5l-.3 .3v1.1M121.8 103.1v1.1l-.3 .2h-.5l-.3-.2M121.8 103.1l-1.1 1.1M121.8 108.7h-1.1l.8-.8v1.6M121.8 110.4l-.6 .3-.5 .6M142.8 116.3h1.1M142.8 118.9h1.1M142.8 113.8h1.1M142.8 100.3v1.6h1.1M142.8 102.8v1.6h1.1"/>
<path d="M142.8 105.3v1.7h1.1M142.8 107.9v1.6h1.1M142.8 110.4v1.7h1.1M142.8 114.6v-1.1l.5-.5 .6 .5v1.1M142.8 117.1v-1l.5-.6 .6 .6v1M142.8 119.7v-1.1l.5-.6 .6 .6v1.1M144.4 115.8l.3-.3h.5l.3 .3v.3l-.3 .2M144.4 114.6h1.1M144.4 113.5l.6-.5v1.6M144.4 101.1h.6M144.4 103.6h.6M144.4 106.2h.6"/>
<path d="M144.4 111.3h.6M144.4 108.7h.6M145 116.3h.2M145.2 116.3l.3 .3v.3l-.3 .2h-.5l-.3-.2M145.5 118h-1.1v.9l.6-.3h.2l.3 .3v.5l-.3 .3h-.5l-.3-.3M145.5 100.3h-1.1v1.6h1.1M145.5 102.8h-1.1v1.6h1.1M145.5 105.3h-1.1v1.7h1.1M145.5 107.9h-1.1v1.6h1.1M145.5 110.4h-1.1v1.7h1.1M146.1 105.3h.8l.3 .3v1.1l-.3 .3h-.8zM146.1 100.3h.8l.3 .2v1.1l-.3 .3h-.8z"/>
<path d="M146.1 102.8h.8l.3 .3v1.1l-.3 .2h-.8zM146.1 110.4h.8l.3 .3v1.1l-.3 .3h-.8zM146.1 107.9h.8l.3 .3v1l-.3 .3h-.8zM147.7 107.3h1.1M147.7 112.3h1.1M147.7 102.2h1.1M147.7 104.7h1.1M147.7 109.8h1.1M149.4 101.1h1M149.4 102.8h.8l.2 .3v1.1l-.2 .2h-.8zM149.4 105.3h.8l.2 .3v1.1l-.2 .3h-.8zM149.4 110.4h.8l.2 .3v1.1l-.2 .3h-.8z"/>
<path d="M149.4 100.3v1.6M149.4 107.9h.8l.2 .3v1l-.2 .3h-.8zM150.4 100.3v1.6M151 102.8h.5M151 104.4h.5M151 105.3h.5M151 112.1h.5M151 110.4h.5M151 107h.5M151 109.5h.5M151 107.9h.5M151.3 102.8v1.6"/>
<path d="M151.3 105.3v1.7M151.3 107.9v1.6M151.3 110.4v1.7M153.2 108.2l-.3-.3h-.5l-.3 .3v1l.3 .3h.5l.3-.3v-.5h-.6M153.2 103.1l-.3-.3h-.5l-.3 .3v1.1l.3 .2h.5l.3-.2v-.6h-.6M153.2 105.6l-.3-.3h-.5l-.3 .3v1.1l.3 .3h.5l.3-.3v-.5h-.6M153.2 110.7l-.3-.3h-.5l-.3 .3v1.1l.3 .3h.5l.3-.3v-.5h-.6M153.7 104.4h1.1M153.7 105.6l.3-.3h.5l.3 .3v.3l-.3 .3M153.7 110.4h1.1v.3l-1.1 1.1v.3M153.7 103.4l.6-.6v1.6M154.3 106.2h.2"/>
<path d="M154.5 106.2l.3 .2v.3l-.3 .3h-.5l-.3-.3M154.8 107.9h-1.1v.8l.6-.3h.2l.3 .3v.5l-.3 .3h-.5l-.3-.3M161.7 110.4l-1.1 1.7M162.2 110.4v1.7h1.1M163.9 111.3h.5M164.9 110.4h-1v1.7h1M165.5 110.4h.8l.3 .3v1.1l-.3 .3h-.8zM167.1 112.3h1.1M168.8 110.4v1.7l.5-.6 .5 .6v-1.7M170.4 111.5h.8l.3-.2v-.6l-.3-.3h-.8v1.7M170.9 111.5l.6 .6M184.7 115.5h1.1v.3l-1.1 1.1v.2"/>
<path d="M184.7 107.3v1.3l.3 .3h.5l.3-.3v-1.3M187.4 107.3h-1v.8l.5-.3h.3l.2 .3v.5l-.2 .3h-.6l-.2-.3M187.4 116.3h-1l.8-.8v1.6M188 116.3h1.1M188 115.5v1.6M188 108.1h.5M189.1 107.3h-1.1v1.6h1.1M189.1 115.5v1.6M190.7 115.8l-.3-.3h-.5l-.3 .3v1.1l.3 .2h.5l.3-.2M191.1 101.9v-1.1l.5-.5 .5 .5v1.1M191.1 104.4v-1l.5-.6 .5 .6v1M191.1 101.1h1"/>
<path d="M191.1 103.6h1M191.3 117.1h1M191.3 116.1l.5-.6v1.6M192.7 101.1h.8l.3 .3v.2l-.3 .3h-.5l-.3-.3zM192.7 102.8h1.1v.3l-1.1 1.1v.2M193.8 100.3l-.6 .2-.5 .6M194 116.3h-1.1l.8-.8v1.6M195.6 115.5v1.6l-1.1-1.6v1.6M197.2 118.3l-.2-.3h-.6l-.3 .3v1.1l.3 .3h.6l.2-.3v-.5h-.5M198.9 118v1.7l-1.1-1.7v1.7M199.4 118h.8l.3 .3v1.1l-.3 .3h-.8zM206.3 115.5h1.1v.3l-1.1 1.1v.2"/>
<path d="M209 116.3h-1.1l.8-.8v1.6M209.6 115.5v1.6M209.6 116.3h1.1M210.7 115.5v1.6M212.3 115.8l-.3-.3h-.5l-.3 .3v1.1l.3 .2h.5l.3-.2M212.8 115.8l.3-.3h.6l.2 .3v.3l-.2 .2M213.4 116.3h.3M213.7 116.3l.2 .3v.3l-.2 .2h-.6l-.3-.2M214.5 115.5h1.1v.3l-1.1 1.1v.2M216.1 115.8l.3-.3h.5l.3 .3v.3l-.3 .2M216.7 116.3h.2M216.9 116.3l.3 .3v.3l-.3 .2h-.5l-.3-.2"/>
<path d="M218.8 115.5v1.6l-1.1-1.6v1.6M229.2 100.3v1.6h1M229.2 102.8v1.6h1M230.8 101.1h.5M230.8 103.6h.5M231.9 100.3h-1.1v1.6h1.1M231.9 102.8h-1.1v1.6h1.1M232.4 100.3h.8l.3 .2v1.1l-.3 .3h-.8zM232.4 102.8h.8l.3 .3v1.1l-.3 .2h-.8zM234.1 102.2h1M234.1 104.7h1M235.7 100.3h.8l.3 .2v1.1l-.3 .3h-.8z"/>
<path d="M235.7 102.8h.8l.3 .3v1.1l-.3 .2h-.8zM237.3 100.3h.6M237.3 101.9h.6M237.3 102.8h.6M237.3 104.4h.6M237.6 100.3v1.6M237.6 102.8v1.6M239.5 100.5l-.3-.2h-.5l-.3 .2v1.1l.3 .3h.5l.3-.3v-.5h-.5M239.5 103.1l-.3-.3h-.5l-.3 .3v1.1l.3 .2h.5l.3-.2v-.6h-.5M240.1 101.1h.8l.3 .3v.2l-.3 .3h-.6l-.2-.3zM240.1 102.8h1.1v.3l-1.1 1.1v.2M241.2 100.3l-.6 .2-.5 .6"/>
</g>
<g fill="none" stroke="#800000" stroke-width=".21">
<path d="M22.1 8h252.7v171.4h-252.7zM64.2 4.2v3.8M106.3 4.2v3.8M148.4 4.2v3.8M190.6 4.2v3.8M232.7 4.2v3.8M18.3 50.9h3.8M124.9 58.8h5.1M145.3 58.8h5M158 58.8h2.5M158 51.2h2.5M165.6 58.8h2.5"/>
<path d="M165.6 51.2h2.5M201.1 58.8h5.1M201.1 51.2h5.1M201.1 48.7h5.1M201.1 53.7h5.1M201.1 56.3h5.1M221.4 58.8h5.1M221.4 51.2h5.1M221.4 48.7h5.1M221.4 53.7h5.1M221.4 56.3h5.1M274.8 50.9h3.8"/>
<path d="M56.4 69v2.5M64 74h.6M64 76.6h.6M64 79.1h.6M71.1 74h.5M71.1 76.6h.5M71.1 79.1h.5M86.8 69v2.5M124.9 71.5h3.1M124.9 61.3h5.1M124.9 63.9h5.1M124.9 66.4h5.1"/>
<path d="M145.3 61.3h5M145.3 63.9h5M145.3 66.4h5M158 66.4h2.5M158 74h2.5M165.6 66.4h2.5M165.6 74h2.5M201.1 71.5h3.1M201.1 61.3h5.1M201.1 63.9h5.1M201.1 66.4h5.1M201.1 74h5.1"/>
<path d="M221.4 61.3h5.1M221.4 63.9h5.1M221.4 66.4h5.1M18.3 93.7h3.8M64 86.7h.6M64 89.3h.6M64 91.8h.6M64 94.4h.6M64 96.9h.6M64 99.4h.6M64 81.7h.6M64 84.2h.6"/>
<path d="M71.1 86.7h.5M71.1 89.3h.5M71.1 91.8h.5M71.1 94.4h.5M71.1 96.9h.5M71.1 99.4h.5M71.1 81.7h.5M71.1 84.2h.5M119.9 81.7v2.5M127.5 86.7h.5M127.5 89.3h.5M127.5 91.8h.5"/>
<path d="M127.5 94.4h.5M127.5 96.9h.5M127.5 99.4h.5M134.6 86.7h.5M134.6 89.3h.5M134.6 91.8h.5M134.6 94.4h.5M134.6 96.9h.5M134.6 99.4h.5M158 89.3v2.5M201.1 86.7h5.1M201.1 89.3h5.1"/>
<path d="M201.1 91.8h5.1M201.1 94.4h5.1M201.1 96.9h5.1M201.1 99.4h5.1M221.4 86.7h5.1M221.4 89.3h5.1M221.4 91.8h5.1M221.4 94.4h5.1M221.4 96.9h5.1M221.4 99.4h5.1M274.8 93.7h3.8M64 109.6h.6"/>
<path d="M64 112.1h.6M64 102h.6M64 104.5h.6M64 107.1h.6M71.1 109.6h.5M71.1 112.1h.5M71.1 102h.5M71.1 104.5h.5M71.1 107.1h.5M127.5 109.6h.5M127.5 112.1h.5M127.5 102h.5"/>
<path d="M127.5 104.5h.5M127.5 107.1h.5M127.5 114.7h.5M127.5 117.2h.5M127.5 119.8h.5M134.6 109.6h.5M134.6 112.1h.5M134.6 102h.5M134.6 104.5h.5M134.6 107.1h.5M134.6 114.7h.5M134.6 117.2h.5"/>
<path d="M134.6 119.8h.5M173.2 112.1h5.1M179.4 110.9h2.2l1 2.5M180.3 110.9l1 2.5h2.2M190.4 112.1h3.1M198.6 114.7v2.5M201.1 109.6h3.1M201.1 112.1h5.1M201.1 102h5.1M201.1 104.5h5.1M221.4 102h5.1M221.4 104.5h5.1"/>
<path d="M18.3 136.6h3.8M274.8 136.6h3.8M233.5 159.1v20.3M274.8 159.1h-95.2v20.3M64.2 179.4v3.8M106.3 179.4v3.8M148.4 179.4v3.8M190.6 179.4v3.8M232.7 179.4v3.8M233.5 174.3h41.3M233.5 169.3h41.3M233.5 164.2h41.3"/>
<path d="M235.5 171.2l.4-.3h.7l.3 .3v.4l-1.4 1.4h1.4M236.8 162.2h1l.3-.4v-.6l-.3-.4h-1v2M236.8 167.9h.6M236.8 165.9h.6M236.8 176.2l-.4-.3h-.8l-.3 .3v.4l.3 .4h.8l.4 .4v.4l-.4 .4h-.8l-.3-.4M237.1 165.9v2M237.6 177l.4-.4h.8l.4 .4v1.2M237.6 175.9v2.3M238.1 167.9v-1.3h1l.4 .3v1M238.8 161.8l.3-.3h.7l.3 .3v.7l-.3 .3h-.7l-.3-.3zM239 171.2l-.3-.3h-.7l-.4 .3v1.4M239 171.2v1.4l-.3 .4h-.7l-.4-.4"/>
<path d="M239 171.2l-1.4 1.4M239.7 171.2l.4-.3h.7l.3 .3v.4l-1.4 1.4h1.4M239.9 177.4h1.6v-.4l-.4-.4h-.8l-.4 .4v.8l.4 .4h.8M240.1 166.6h.7M240.5 166.2v1.4l.3 .3M241.5 167.2h1.3v-.3l-.3-.3h-.7l-.3 .3v.7l.3 .3h.7M241.8 171.2l.4-.3h.7l.3 .3v.4l-1.4 1.4h1.4M242.1 161.5h-1l-.3 .3v.7l.3 .3h1M242.3 177.4h1.5v-.4l-.3-.4h-.8l-.4 .4v.8l.4 .4h.8M242.8 160.8v2M243.5 166.6v1.3M243.8 161.5l-1 .7 1 .6"/>
<path d="M243.9 171.9h1.4M244.5 162.2h1.3v-.4l-.3-.3h-.7l-.3 .3v.7l.3 .3h.7M244.5 166.6h-.3l-.7 .6M244.6 176.6h.8M245 176.2v1.6l.4 .4M245.2 166.9h.6M245.8 165.9l-.3 .3v1.7M246.2 176.6h.4v.4h-.4zM246.2 177.8h.4v.4h-.4zM246.5 161.5h.7M246.8 161.2v1.3l.4 .3M246.8 166.6h.7l.3 .3v1h-1l-.3-.3 .3-.4h1"/>
<path d="M247.4 171.2v1.4l-.3 .4h-.7l-.4-.4M247.4 171.2l-.3-.3h-.7l-.4 .3v1.4M247.4 171.2l-1.4 1.4M247.8 161.8h1l.4 .4v.3l-.4 .3h-.6l-.4-.3zM248.5 171.9l-.4 .4v.3l.4 .4h.7l.3-.4v-.3l-.3-.4M248.5 171.9l-.4-.3v-.4l.4-.3h.7l.3 .3v.4l-.3 .3M248.5 171.9h.7M249.2 160.8l-.7 .4-.7 .6M249.9 166.6h-1.1l-.3 .3v.7l.3 .3h1.1M250.2 171.9h1.5M250.4 176.9h-1.5l1.1-1.2v2.4M250.5 167.2h1.4v-.3l-.4-.3h-.7l-.3 .3v.7l.3 .3h.7"/>
<path d="M251.2 160.8h-1.3v1l.6-.3h.3l.4 .3v.7l-.4 .3h-.6l-.3-.3M252.3 171.2l.4-.3h.7l.3 .3v.4l-1.4 1.4h1.4M252.8 175.7l-1.6 2.4M253.5 175.7h1.6v.4l-1.6 1.6v.4M253.9 162.8v-2l.7 .7 .6-.7v2M255.9 171.2v1.4l-.4 .4h-.7l-.4-.4M255.9 171.2l-.4-.3h-.7l-.4 .3v1.4M255.9 171.2l-1.5 1.4M256.2 161.5h.7l.3 .3v1h-1l-.3-.3 .3-.3h1M257.9 162.8h.7M257.9 161.5h.3v1.3M258.2 160.5v.3"/>
<path d="M258.7 173h1.4M258.7 171.6l.7-.7v2.1M259.2 162.8v-1.3h1l.4 .3v1M261.1 171.9l-.3 .4v.3l.3 .4h.7l.4-.4v-.3l-.4-.4M261.1 171.9l-.3-.3v-.4l.3-.3h.7l.4 .3v.4l-.4 .3M261.1 171.9h.7M262.9 172.6h.3v.4h-.3zM262.9 171.6h.3v.3h-.3zM263.2 160.8v2h1.1l.3-.3v-.7l-.3-.3h-1.1M263.9 171.6l.7-.7v2.1M263.9 173h1.4M264.6 174.3v5.1"/>
<path d="M265.3 161.8l.3-.3h.7l.3 .3v.7l-.3 .3h-.7l-.3-.3zM267.4 171.2v1.4l-.3 .4h-.7l-.4-.4M267.4 171.2l-.3-.3h-.7l-.4 .3v1.4M267.4 171.2l-1.4 1.4M267.6 161.5h.7l.3 .3v1h-1l-.3-.3 .3-.3h1M269.3 161.5v1.3M270.3 161.5h-.3l-.7 .7M272.3 160.8v2h-1l-.3-.3v-.7l.3-.3h1"/>
<circle cx="65.6" cy="76.6" r=".99"/>
<circle cx="65.6" cy="79.1" r=".99"/>
<circle cx="65.6" cy="74" r=".99"/>
<circle cx="70.1" cy="79.1" r=".99"/>
<circle cx="70.1" cy="74" r=".99"/>
<circle cx="70.1" cy="76.6" r=".99"/>
<circle cx="129" cy="71.5" r=".99"/>
<circle cx="205.2" cy="71.5" r=".99"/>
<circle cx="65.6" cy="94.4" r=".99"/>
<circle cx="65.6" cy="89.3" r=".99"/>
<circle cx="65.6" cy="91.8" r=".99"/>
<circle cx="65.6" cy="99.4" r=".99"/>
<circle cx="65.6" cy="96.9" r=".99"/>
<circle cx="65.6" cy="86.7" r=".99"/>
<circle cx="65.6" cy="81.7" r=".99"/>
<circle cx="65.6" cy="84.2" r=".99"/>
<circle cx="70.1" cy="89.3" r=".99"/>
<circle cx="70.1" cy="94.4" r=".99"/>
<circle cx="70.1" cy="91.8" r=".99"/>
<circle cx="70.1" cy="99.4" r=".99"/>
<circle cx="70.1" cy="96.9" r=".99"/>
<circle cx="70.1" cy="86.7" r=".99"/>
<circle cx="70.1" cy="84.2" r=".99"/>
<circle cx="70.1" cy="81.7" r=".99"/>
<circle cx="129" cy="99.4" r=".99"/>
<circle cx="129" cy="89.3" r=".99"/>
<circle cx="129" cy="94.4" r=".99"/>
<circle cx="129" cy="96.9" r=".99"/>
<circle cx="129" cy="91.8" r=".99"/>
<circle cx="129" cy="86.7" r=".99"/>
<circle cx="133.6" cy="91.8" r=".99"/>
<circle cx="133.6" cy="99.4" r=".99"/>
<circle cx="133.6" cy="89.3" r=".99"/>
<circle cx="133.6" cy="94.4" r=".99"/>
<circle cx="133.6" cy="96.9" r=".99"/>
<circle cx="133.6" cy="86.7" r=".99"/>
<circle cx="65.6" cy="104.5" r=".99"/>
<circle cx="65.6" cy="102" r=".99"/>
<circle cx="65.6" cy="109.6" r=".99"/>
<circle cx="65.6" cy="107.1" r=".99"/>
<circle cx="65.6" cy="112.1" r=".99"/>
<circle cx="70.1" cy="102" r=".99"/>
<circle cx="70.1" cy="104.5" r=".99"/>
<circle cx="70.1" cy="112.1" r=".99"/>
<circle cx="70.1" cy="107.1" r=".99"/>
<circle cx="70.1" cy="109.6" r=".99"/>
<circle cx="129" cy="114.7" r=".99"/>
<circle cx="129" cy="102" r=".99"/>
<circle cx="129" cy="107.1" r=".99"/>
<circle cx="129" cy="117.2" r=".99"/>
<circle cx="129" cy="104.5" r=".99"/>
<circle cx="129" cy="112.1" r=".99"/>
<circle cx="129" cy="119.8" r=".99"/>
<circle cx="129" cy="109.6" r=".99"/>
<circle cx="133.6" cy="114.7" r=".99"/>
<circle cx="133.6" cy="102" r=".99"/>
<circle cx="133.6" cy="107.1" r=".99"/>
<circle cx="133.6" cy="109.6" r=".99"/>
<circle cx="133.6" cy="117.2" r=".99"/>
<circle cx="133.6" cy="104.5" r=".99"/>
<circle cx="133.6" cy="112.1" r=".99"/>
<circle cx="133.6" cy="119.8" r=".99"/>
<circle cx="189.4" cy="112.1" r=".99"/>
<circle cx="205.2" cy="109.6" r=".99"/>
</g>
<path d="M18.3 4.2h260.3v179h-260.3z" fill="none" stroke="#800000" stroke-width=".32"/>
<path d="M130 56.3h15.3v17.7h-15.3zM206.2 46.1h15.2v30.5h-15.2zM60.2 71.5h15.2v43.2h-15.2zM123.7 84.2h15.2v38.1h-15.2zM206.2 84.2h15.2v30.5h-15.2zM178.3 107.1l10.1 5-10.1 5.1z" fill="none" stroke="#800000" stroke-width=".42"/>
<path d="M160.5 57.9h5.1v1.8h-5.1zM160.5 50.3h5.1v1.8h-5.1zM55.1 70.9l1.3-1.9 1.3 1.9M84.9 71.5h3.9M160.5 65.5h5.1v1.8h-5.1zM160.5 73.2h5.1v1.7h-5.1zM118.6 83.6l1.3-1.9 1.2 1.9M156.1 91.8h3.8M196.7 117.2h3.8" fill="none" stroke="#800000" stroke-width=".25"/>
<g fill="none" stroke="#008000" stroke-width=".21">
<path d="M109.7 58.8h15.2M158 51.2h-5.1v7.6h-2.6M158 58.8h-2.6v2.5h-5.1M168.1 51.2h10.2M168.1 58.8h10.2M188.4 51.2h12.7M188.4 48.7h12.7M188.4 58.8h12.7M188.4 53.7h12.7M188.4 56.3h12.7M226.5 51.2h15.3M226.5 48.7h15.3"/>
<path d="M226.5 58.8h15.3M226.5 53.7h15.3M226.5 56.3h15.3M46.2 79.1h17.8M46.2 76.6h17.8M56.4 71.5v2.5h7.6M71.6 79.1h17.8M71.6 76.6h17.8M86.8 69v-2.6h-5v7.6h-10.2M109.7 66.4h15.2M109.7 61.3h15.2M109.7 63.9h15.2"/>
<path d="M109.7 71.5h15.2M150.3 66.4h2.6v7.6h5.1M150.3 63.9h5.1v2.5h2.6M168.1 66.4h10.2M168.1 74h10.2M188.4 66.4h12.7M188.4 61.3h12.7M188.4 63.9h12.7M201.1 74h-5v38.1M201.1 71.5h-2.5v43.2M226.5 66.4h15.3M226.5 61.3h15.3"/>
<path d="M226.5 63.9h15.3M46.2 86.7h17.8M46.2 96.9h17.8M46.2 89.3h17.8M46.2 99.4h17.8M46.2 91.8h17.8M46.2 94.4h17.8M46.2 84.2h17.8M46.2 81.7h17.8M71.6 86.7h17.8M71.6 96.9h17.8M71.6 89.3h17.8"/>
<path d="M71.6 99.4h17.8M71.6 91.8h17.8M71.6 94.4h17.8M71.6 84.2h17.8M71.6 81.7h17.8M107.2 96.9h20.3M107.2 89.3h20.3M107.2 99.4h20.3M107.2 91.8h20.3M107.2 94.4h20.3M119.9 84.2v2.5h7.6M135.1 86.7h22.9v2.6"/>
<path d="M135.1 96.9h17.8M135.1 89.3h17.8M135.1 99.4h17.8M135.1 91.8h17.8M135.1 94.4h17.8M188.4 86.7h12.7M188.4 96.9h12.7M188.4 89.3h12.7M188.4 99.4h12.7M188.4 91.8h12.7M188.4 94.4h12.7M226.5 86.7h15.3"/>
<path d="M226.5 96.9h15.3M226.5 89.3h15.3M226.5 99.4h15.3M226.5 91.8h15.3M226.5 94.4h15.3M46.2 102h17.8M46.2 104.5h17.8M46.2 107.1h17.8M46.2 112.1h17.8M46.2 109.6h17.8M71.6 102h17.8M71.6 104.5h17.8"/>
<path d="M71.6 107.1h17.8M71.6 112.1h17.8M71.6 109.6h17.8M107.2 114.7h20.3M107.2 117.2h20.3M107.2 102h20.3M107.2 119.8h20.3M107.2 104.5h20.3M107.2 107.1h20.3M107.2 112.1h20.3M107.2 109.6h20.3M135.1 114.7h17.8"/>
<path d="M135.1 117.2h17.8M135.1 102h17.8M135.1 119.8h17.8M135.1 104.5h17.8M135.1 107.1h17.8M135.1 112.1h17.8M135.1 109.6h17.8M158 112.1h15.2M188.4 102h12.7M188.4 104.5h12.7M193.5 112.1h7.6M198.6 109.6h2.5"/>
<path d="M226.5 102h15.3M226.5 104.5h15.3"/>
</g>
<g fill="#008000" stroke="#008000" stroke-width=".21">
<circle cx="198.6" cy="109.6" r=".51"/>
<circle cx="196.1" cy="112.1" r=".51"/>
</g>
<g font-size="3.7" fill="#800000">
<text x="42.2" y="7.4">1</text>
<text x="84.3" y="7.4">2</text>
<text x="126.4" y="7.4">3</text>
<text x="168.5" y="7.4">4</text>
<text x="210.6" y="7.4">5</text>
<text x="252.7" y="7.4">6</text>
<text x="19.1" y="30.7">A</text>
<text x="275.6" y="30.7">A</text>
<text x="19.1" y="73.6">B</text>
<text x="275.6" y="73.6">B</text>
<text x="19.1" y="116.4">C</text>
<text x="275.6" y="116.4">C</text>
<text x="18.9" y="159.3">D</text>
<text x="275.4" y="159.3">D</text>
<text x="42.2" y="182.6">1</text>
<text x="84.3" y="182.6">2</text>
<text x="126.4" y="182.6">3</text>
<text x="168.5" y="182.6">4</text>
<text x="210.6" y="182.6">5</text>
<text x="252.7" y="182.6">6</text>
</g>
<g font-size="2.1" fill="#808080">
<text x="202.7" y="48.3">3</text>
<text x="202.7" y="50.8">4</text>
<text x="202.7" y="53.4">7</text>
<text x="208.6" y="49.4">1D</text>
<text x="208.6" y="52">2D</text>
<text x="216.4" y="49.4">1Q</text>
<text x="216.4" y="52">2Q</text>
<text x="223.8" y="48.3">2</text>
<text x="223.8" y="50.8">5</text>
<text x="223.8" y="53.4">6</text>
<text x="125.4" y="58.5">11</text>
<text x="132.4" y="59.6">A1</text>
<text x="140.5" y="59.6">Y1</text>
<text x="147.6" y="58.5">9</text>
<text x="201.6" y="58.5">13</text>
<text x="202.7" y="55.9">8</text>
<text x="208.6" y="54.5">3D</text>
<text x="208.6" y="57">4D</text>
<text x="208.6" y="59.6">5D</text>
<text x="216.4" y="54.5">3Q</text>
<text x="216.4" y="57">4Q</text>
<text x="216.4" y="59.6">5Q</text>
<text x="223.8" y="55.9">9</text>
<text x="223.8" y="58.5">12</text>
<text x="125.4" y="61">13</text>
<text x="125.4" y="63.5">15</text>
<text x="132.4" y="62.1">A2</text>
<text x="132.4" y="64.7">A3</text>
<text x="140.5" y="64.7">Y3</text>
<text x="140.5" y="62.1">Y2</text>
<text x="147.6" y="63.5">5</text>
<text x="147.6" y="61">7</text>
<text x="201.6" y="61">14</text>
<text x="201.6" y="63.5">17</text>
<text x="208.6" y="62.1">6D</text>
<text x="208.6" y="64.7">7D</text>
<text x="216.4" y="62.1">6Q</text>
<text x="216.4" y="64.7">7Q</text>
<text x="223.8" y="61">15</text>
<text x="223.8" y="63.5">16</text>
<text x="125.4" y="71.2">19</text>
<text x="125.4" y="66.1">17</text>
<text x="132.4" y="67.2">A4</text>
<text x="140.5" y="67.2">Y4</text>
<text x="147.6" y="66.1">3</text>
<text x="201.6" y="66.1">18</text>
<text x="202.7" y="71.2">1</text>
<text x="208.6" y="67.2">8D</text>
<text x="216.4" y="67.2">8Q</text>
<text x="223.8" y="66.1">19</text>
<text x="63" y="73.7">1</text>
<text x="63" y="76.2">3</text>
<text x="71.4" y="73.7">2</text>
<text x="71.4" y="76.2">4</text>
<text x="132.4" y="72.3">G</text>
<text x="201.6" y="73.7">11</text>
<text x="208.6" y="72.3">OC</text>
<text x="208.6" y="74.8">ENC</text>
<text x="63" y="78.8">5</text>
<text x="63" y="81.3">7</text>
<text x="63" y="83.8">9</text>
<text x="71.4" y="78.8">6</text>
<text x="71.4" y="81.3">8</text>
<text x="71.4" y="83.8">10</text>
<text x="61.9" y="86.4">11</text>
<text x="61.9" y="88.9">13</text>
<text x="71.4" y="86.4">12</text>
<text x="71.4" y="88.9">14</text>
<text x="126.5" y="86.4">1</text>
<text x="126.5" y="88.9">3</text>
<text x="134.9" y="86.4">2</text>
<text x="134.9" y="88.9">4</text>
<text x="202.7" y="86.4">3</text>
<text x="202.7" y="88.9">4</text>
<text x="208.6" y="87.5">1D</text>
<text x="216.4" y="87.5">1Q</text>
<text x="223.8" y="86.4">2</text>
<text x="223.8" y="88.9">5</text>
<text x="61.9" y="91.5">15</text>
<text x="61.9" y="94">17</text>
<text x="71.4" y="91.5">16</text>
<text x="71.4" y="94">18</text>
<text x="126.5" y="91.5">5</text>
<text x="126.5" y="94">7</text>
<text x="134.9" y="91.5">6</text>
<text x="134.9" y="94">8</text>
<text x="202.7" y="91.5">7</text>
<text x="202.7" y="94">8</text>
<text x="208.6" y="90">2D</text>
<text x="208.6" y="92.6">3D</text>
<text x="208.6" y="95.1">4D</text>
<text x="216.4" y="90">2Q</text>
<text x="216.4" y="92.6">3Q</text>
<text x="216.4" y="95.1">4Q</text>
<text x="223.8" y="91.5">6</text>
<text x="223.8" y="94">9</text>
<text x="61.9" y="96.5">19</text>
<text x="61.9" y="99.1">21</text>
<text x="61.9" y="101.6">23</text>
<text x="71.4" y="96.5">20</text>
<text x="71.4" y="99.1">22</text>
<text x="71.4" y="101.6">24</text>
<text x="125.4" y="99.1">11</text>
<text x="125.4" y="101.6">13</text>
<text x="126.5" y="96.5">9</text>
<text x="134.9" y="96.5">10</text>
<text x="134.9" y="99.1">12</text>
<text x="134.9" y="101.6">14</text>
<text x="201.6" y="96.5">13</text>
<text x="201.6" y="99.1">14</text>
<text x="201.6" y="101.6">17</text>
<text x="208.6" y="97.7">5D</text>
<text x="208.6" y="100.2">6D</text>
<text x="216.4" y="97.7">5Q</text>
<text x="216.4" y="100.2">6Q</text>
<text x="223.8" y="96.5">12</text>
<text x="223.8" y="99.1">15</text>
<text x="223.8" y="101.6">16</text>
<text x="61.9" y="104.2">25</text>
<text x="61.9" y="106.7">27</text>
<text x="71.4" y="104.2">26</text>
<text x="71.4" y="106.7">28</text>
<text x="125.4" y="104.2">15</text>
<text x="125.4" y="106.7">17</text>
<text x="134.9" y="104.2">16</text>
<text x="134.9" y="106.7">18</text>
<text x="201.6" y="104.2">18</text>
<text x="208.6" y="102.7">7D</text>
<text x="208.6" y="105.3">8D</text>
<text x="216.4" y="102.7">7Q</text>
<text x="216.4" y="105.3">8Q</text>
<text x="223.8" y="104.2">19</text>
<text x="61.9" y="109.2">29</text>
<text x="61.9" y="111.8">31</text>
<text x="71.4" y="109.2">30</text>
<text x="71.4" y="111.8">32</text>
<text x="125.4" y="109.2">19</text>
<text x="125.4" y="111.8">21</text>
<text x="134.9" y="109.2">20</text>
<text x="134.9" y="111.8">22</text>
<text x="174.8" y="111.8">3</text>
<text x="190.8" y="111.8">4</text>
<text x="201.6" y="111.8">11</text>
<text x="202.7" y="109.2">1</text>
<text x="208.6" y="110.4">OC</text>
<text x="208.6" y="112.9">ENC</text>
<text x="125.4" y="114.3">23</text>
<text x="125.4" y="116.9">25</text>
<text x="125.4" y="119.4">27</text>
<text x="134.9" y="114.3">24</text>
<text x="134.9" y="116.9">26</text>
<text x="134.9" y="119.4">28</text>
</g>
</svg>
